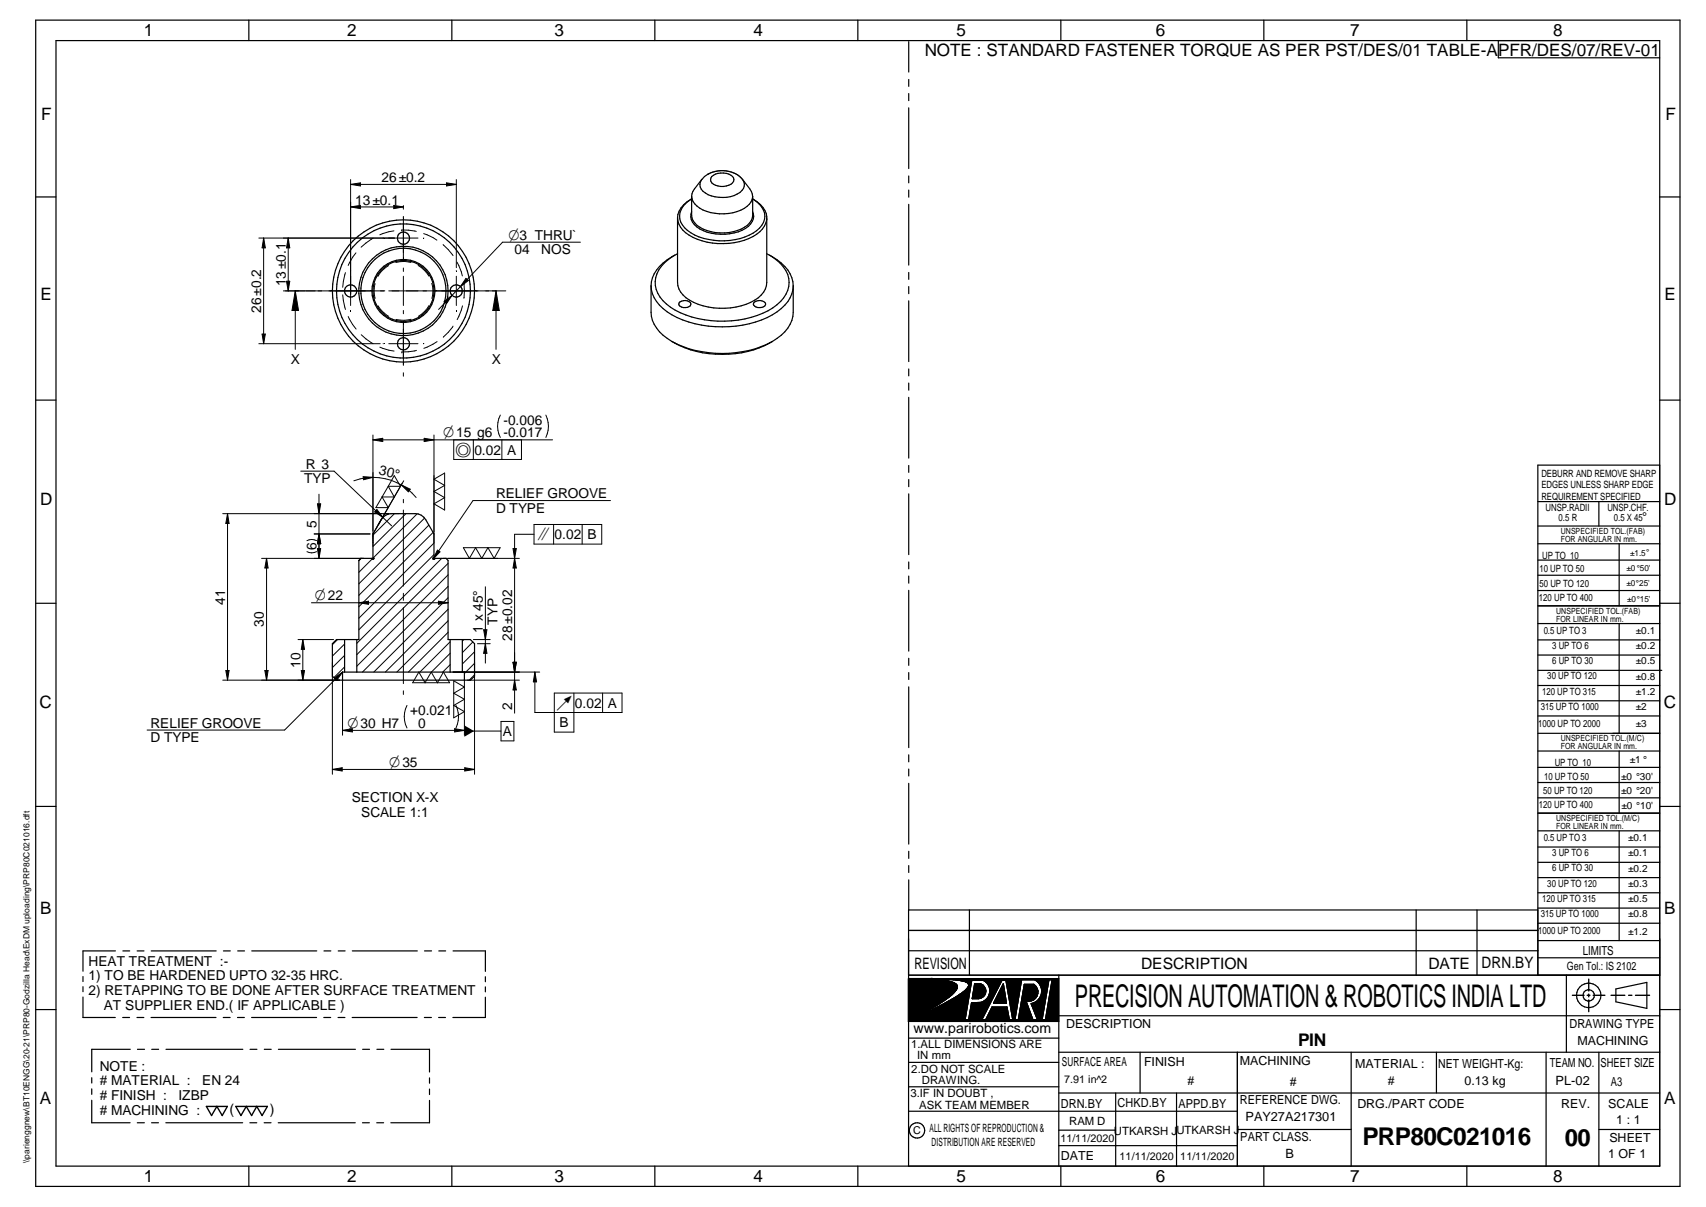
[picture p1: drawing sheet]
<svg xmlns="http://www.w3.org/2000/svg" width="420mm" height="297mm" viewBox="0 0 420 297" stroke-linecap="round" stroke-linejoin="round" font-family="sans-serif">
<g fill="none" stroke="#000" stroke-width=".3">
<path d="M8.8 5h405v287h-405zM13.8 10h395v277h-395zM61.3 5v5M111.3 5v5M161.3 5v5M211.3 5v5M223.8 10.2v7.5M223.8 19.6v1.7M261.3 5v5M311.3 5v5M361.3 5v5M369 10v4.2h39.8"/>
<path d="M223.8 23v1.8M223.8 26.5v15M8.8 48.5h5M166.9 53.6a5.6 5.6 0 0 0 3.8 4.8 17.2 17.2 0 0 0 15.6-.7 5.7 5.7 0 0 0 2.5-3.6M168.3 50.4l2-1.5a4.7 4.7 0 0 0-2.7 5.7 9.7 9.7 0 0 0 8.2 4.5 14 14 0 0 0 11.3-3 3.9 3.9 0 0 0-.1-5.9l-1.6-1.3a6 6 0 0 1 3.4 4.4v16.2a5.7 5.7 0 0 1-3.9 4.9 17 17 0 0 1-16-1.1 5 5 0 0 1-2-3.8v-15.9a4.7 4.7 0 0 1 1.4-3.2zM170.3 52.1a3.4 3.4 0 0 0 2 4.2 11.8 11.8 0 0 0 12-.6 3 3 0 0 0 1.1-3.6M170.3 48.3v4.7a4.2 4.2 0 0 0 2.9 3.4 11.5 11.5 0 0 0 10.9-.9 3.4 3.4 0 0 0 1.3-2.5v-4.7M172.9 44.2a5.7 5.7 0 0 1 2.9-1.9l1.7-.3 2.2 .2 1.9 .8 1.3 1.2M175.3 43.4a4 4 0 0 1 5.4 .4 1.69 1.69 0 0 1-1.8 2 3.6 3.6 0 0 1-3.8-1.2l-.1-.4zM182.9 44.2a2.31 2.31 0 0 1-1.3 3.6 8.3 8.3 0 0 1-8.5-.7 2.11 2.11 0 0 1-.3-2.9 6.3 6.3 0 0 0-2.5 4.1M182.9 44.2a6.3 6.3 0 0 1 2.5 4.2 4.6 4.6 0 0 1-3.9 3.7 11.2 11.2 0 0 1-9.8-1.4 3.2 3.2 0 0 1-1.4-2.4M223.8 43.3v1.7"/>
<path d="M223.8 46.8v1.7M223.8 50.3v14.9M408.8 48.5h5M160.3 70.4v6.5a9 9 0 0 0 5.2 7.1 27.4 27.4 0 0 0 24.7 0M160.3 70.4a8.8 8.8 0 0 0 5.2 7.1 27.4 27.4 0 0 0 24.7 0 9.7 9.7 0 0 0 5.1-6.2l.1-.9M166.2 62.8a10.1 10.1 0 0 0-5.8 6.5l-.1 1.1M166.9 62.4a8.8 8.8 0 0 0-5.5 6.9 8.1 8.1 0 0 0 4.9 7 25.7 25.7 0 0 0 24-.5 7.2 7.2 0 0 0 3.7-8.3 10.2 10.2 0 0 0-5.2-5.1M167.5 74.3l.3-.2a1.82 1.82 0 0 1 2.3 .6 1.34 1.34 0 0 1-1.8 1 .97 .97 0 0 1-1.1-1.2zM185.6 74.5a1.95 1.95 0 0 1 2.9 .2 1.36 1.36 0 0 1-1.8 1 1.02 1.02 0 0 1-1.1-1.2zM189.5 62.8a10.1 10.1 0 0 1 5.8 6.5l.1 1.1M195.4 70.4v6.5a8.7 8.7 0 0 1-5.2 7.1M223.8 67.1v1.6"/>
<path d="M223.8 70.5v1.8M223.8 74v15M8.8 98.5h5M190.2 84a25.7 25.7 0 0 1-24 .4M223.8 90.8v1.7M223.8 94.3v1.7M223.8 97.8v14.9M408.8 98.5h5M223.8 114.6v1.6M223.8 118v1.8M408.8 114.5h-30.1v125.5M91.6 137.4l.3 .3 .2-.3"/>
<path d="M92.1 137.4h-3.3l-.4 .5v19.5h-5.5l-1 1v8l1 1h33l1-1v-8l-1-1h-5.5v-19.5l-.6-.5h-3.2M92.1 137.4l-.2-.2v-5.8l2-3.5a2.93 2.93 0 0 1 2.6-1.5h5.8a2.93 2.93 0 0 1 2.5 1.5l2.1 3.5v5.8l-.3 .2M106.6 137.4l.3 .3 .2-.3M223.8 121.5v15M223.8 138.3v1.7M378.7 123.4h30.1M378.7 133.8h30.1M378.7 137.8h30.1M378.7 129.5h30.1M393.8 123.4v6.1M398.8 133.8v15.3M8.8 148.5h5"/>
<path d="M84.9 157.4v8M87.9 157.4v8M110.9 157.4v8M113.9 157.4v8M223.8 141.8v1.7M223.8 145.3v14.9M378.7 141.6h30.1M378.7 145.3h30.1M378.7 149.1h30.1M378.7 153.5h30.1M378.7 157.5h30.1M398.8 153.5v27"/>
<path d="M408.8 148.5h5M84.4 167.4v-2h30v2M223.8 162v1.7M223.8 165.5v1.7M223.8 169v15M378.7 161.2h30.1M378.7 165h30.6M378.7 168.7h30.1M378.7 172.5h30.1M378.7 176.2h30.1M8.8 198.5h5M223.8 185.8v1.7"/>
<path d="M223.8 189.3v1.7M223.8 192.8v14.9M378.7 184.8h30.1M378.7 188.8h30.1M378.7 192.6h30.1M378.7 196.3h30.1M378.7 180.5h30.1M398.8 184.8v15.3M408.8 198.5h5M223.8 209.5v1.7M223.8 213v1.7M223.8 216.5v7.5"/>
<path d="M378.7 200.1h30.1M378.7 204.5h30.1M378.7 208.4h30.1M378.7 212.2h30.1M378.7 216h30.1M378.7 219.7h30.1M398.8 204.5v27M28.4 234h-8v5M30.3 234h1.7M33.8 234h1.7M37.2 234h16M55 234h1.7"/>
<path d="M58.5 234h1.7M62 234h16M79.8 234h1.7M83.3 234h1.7M86.8 234h16M104.6 234h1.7M108.1 234h1.7M111.6 234h7.9v5.1M223.8 240h185M223.8 229h154.9M223.8 234h154.9M238.7 223.9v16"/>
<path d="M260.8 240v47M348.8 223.9v16M363.8 223.9v16M378.7 223.9h-154.9v63.1M378.7 223.5h30.1M378.7 227.2h30.1M378.7 231.5h30.1M378.7 235.7h30.1M385.8 240v19M8.8 248.5h5M20.4 240.3v1.3M20.4 242.8v1.3"/>
<path d="M20.4 245.4v5h8M30.2 250.4h1.7M32.1 258.2h-9.5v5.6M33.7 250.4h1.7M33.9 258.2h1.7M37.2 250.4h16M37.4 258.2h1.7M40.9 258.2h18.9M55 250.4h1.7M58.5 250.4h1.7M61.6 258.2h1.7M62 250.4h16"/>
<path d="M65.1 258.2h1.7M68.6 258.2h18.9M79.7 250.4h1.7M83.3 250.4h1.7M86.7 250.4h16M89.3 258.2h1.7M92.8 258.2h1.7M96.3 258.2h9.5v5.6M104.5 250.4h1.7M108 250.4h1.7M119.5 245.4v5h-8M119.5 240.4v1.2"/>
<path d="M119.5 242.9v1.2M223.8 255.5h37M223.8 251.4h37M223.8 240.8h37M260.8 250h148M260.8 259h148M280.8 259v10M304.7 259v28M332.8 259v28M353.8 259v10M380.8 259v28M393.8 259v28"/>
<path d="M398 243.4l7.6-1.6v6.4l-7.6-1.7zM408.8 248.5h5M22.6 270.8v5.5h9.4M22.6 265.2v1.3M22.6 268v1.3M33.8 276.3h1.7M37.3 276.3h1.7M40.8 276.3h19M61.5 276.3h1.7M65.1 276.3h1.6M68.5 276.3h19M89.3 276.3h1.7"/>
<path d="M92.8 276.3h1.7M105.8 270.8v5.5h-9.5M105.8 265.3v1.3M105.8 268v1.4M223.8 261.5h37M223.8 267.5h37M223.8 273.5h80.9M260.8 269h148M260.8 278.1h14M274.8 269v18M289.8 269v18M304.7 278h28.1"/>
<path d="M393.8 278h15M61.3 287v5M111.3 287v5M161.3 287v5M211.3 287v5M260.8 281.9h43.9M261.3 287v5M311.3 287v5M361.3 287v5"/>
<circle cx="99.4" cy="58.6" r="1.5"/>
<circle cx="86.4" cy="71.6" r="1.5"/>
<circle cx="99.4" cy="71.6" r="10.5"/>
<circle cx="99.4" cy="71.6" r="11"/>
<circle cx="99.4" cy="71.6" r="16.5"/>
<circle cx="99.4" cy="71.6" r="7.5"/>
<circle cx="99.4" cy="71.6" r="17.5"/>
<circle cx="99.4" cy="71.6" r="7.8"/>
<circle cx="112.4" cy="71.6" r="1.5"/>
<circle cx="99.4" cy="84.6" r="1.51"/>
<circle cx="391.3" cy="244.9" r="1.41"/>
<circle cx="391.3" cy="245" r="3"/>
<circle cx="225.9" cy="278.2" r="1.89"/>
</g>
<g fill="none" stroke="#000" stroke-width=".34">
<path d="M226.4 249.9l-2.6 1.5M226.9 249.6l-.2 .2M227.8 249.1l-.3 .2M229.3 240.8l1.5 .2M229.3 240.8l4.3 .7M229.3 240.8l5.6 .3M229.6 240.8l.4 .1M230 240.9l3.6 .1M230 240.9l-6.2-.1v10.6M230.8 241l2.8 .5M230.8 241l.5 .1M231 247.2l-7.2 4.2"/>
<path d="M231.4 247.6l-.3 .2M231.7 247.4l-.3 .2M232 241.2h.3M233.3 241h.3M233.6 241.5l.7 .1M233.6 241l1.2 .1M233.8 241.5l.2 .1M234.3 241.6l1.1 .5 .3 .5M234.3 241.6l1.1 .6M234.5 244.7l-3.6 2.6-2.8 1.7M234.8 241.1l2.9 .5M234.9 241.1l2.8 .5"/>
<path d="M234.9 245.7l-5 2.7-6.1 3M235 245.7l-5.3 2.8-5.9 2.9M235.4 243.7l-1.1 1.2-3.1 2.2M235.4 243.7l-.4 .5M235.5 243.5l-.1 .2M235.6 242.4l.1 .2M235.6 243.4l-.1 .1M235.7 242.6l-.2 .9M235.7 242.6l-.3 1.1M236 245l-1 .7M236 245l-1.1 .7M237.5 243.9l-1.5 1.1"/>
<path d="M237.7 241.6l.8 .4M237.7 241.6l.8 .4 .1 .3M238.3 243.2l-.8 .7M238.4 243l-.1 .1M238.4 241.9l.1 .1M238.5 242.9l-.1 .1M238.5 242.9l-.9 .9M238.5 242l.1 .6M238.5 242.7v.2M238.6 242.5l-.1 .2M239.3 241.2h2.8a2.94 2.94 0 0 1 1.7 3 2.94 2.94 0 0 1-2.2 2.5l-2.3 .1-.7 4.2h-1zM240.1 242.1h1.4a1.85 1.85 0 0 1 1.2 2.1 1.85 1.85 0 0 1-1.7 1.5h-1.5z"/>
<path d="M246.7 241.2h1.1l1.7 9.8h-.9l-.6-3.1h-3.7l-1.5 3.1h-1zM247.1 242.2l.8 4.7h-3.2zM251.6 241.1h3.2a3.2 3.2 0 0 1 1.7 3.3 3.2 3.2 0 0 1-2.5 2.6l1.6 4h-1.2l-1.8-4.7a2.25 2.25 0 0 0 2.8-1.2 2.25 2.25 0 0 0-.8-2.8h-2.3l-1.5 8.7h-.9zM258.3 241.1h.9l-1.7 9.9h-.9zM387.3 244.9h2.8M390.9 244.9h.7M391.3 241v2.9M391.3 244.6v.7M391.3 246.1v2.9M392.4 244.9h2.9M396.8 244.9h3.4M401.1 244.9h.8"/>
<path d="M402.8 244.9h3.5M50.8 272.3h5.2l-1.3 2.2-1.3-2.2-1.3 2.2zM58.1 272.3h7.8l-1.4 2.2-1.3-2.2-1.2 2.2-1.3-2.2-1.4 2.2z"/>
</g>
<g fill="#000">
<path d="M86.3 50.9l2.5-.4v.9zM86.3 45.4l2.5-.4v.8zM97 50.5l2.3 .4-2.3 .5zM110 45l2.4 .4-2.4 .4zM64.9 58.6l.5 2.4h-.9zM71 58.6l.4 2.4h-.8zM70.6 69.2h.8l-.4 2.4zM72.7 71.6l.8 4.8h-1.6zM109.4 74.2l1.9-1.5-1.3 2zM114.8 68.5l.5 .5-1.9 1.5zM122.2 71.6l.8 4.8h-1.6zM64.5 82.2h.9l-.5 2.4z"/>
<path d="M89.4 117.3l2.5 .2-2.4 .6zM91.9 108.2l2.4-.3v.8zM104.5 107.9l2.4 .3-2.4 .5zM56 126.4l.4 2.4h-.8zM65.6 137.4l.4 2.4h-.8zM78.2 124h.8l-.4 2.4zM78.6 131.4l.4 2.4h-.8zM78.2 135h.8l-.4 2.4zM92.8 125.4l1.5 1.9-2-1.3zM98.8 119.3l2.2 1.1-.4 .6zM107.7 135.4l.7 .4-1.7 1.8zM126.4 135h.8l-.5 2.4z"/>
<path d="M126.7 137.4l.5 2.4h-.8zM74.6 157.4l.4 2.4h-.8zM88.4 148.3l2.4-.3v.7zM108 148l2.4 .3-2.4 .4zM119.1 155h.8l-.4 2.4zM55.6 165h.8l-.4 2.4zM65.2 165h.8l-.4 2.4zM74.2 165h.8l-.4 2.4zM82.4 166.8l2-1.4-1.4 2zM114.4 178.5l2.3 1.4-2.3 1.4zM119.5 158.4l.4 2.4h-.8zM126.7 167.4l.5 2.4h-.8z"/>
<path d="M126.4 163h.8l-.5 2.4zM131.7 165.4l.5 2.4h-.9zM81.9 189.4l2.4-.5v.8zM84.4 179.7l2.4-.4v.8zM112 179.3l2.4 .4-2.4 .4zM114.5 188.9l2.4 .5-2.4 .3zM247.1 242.2l.8 4.7h-3.2z"/>
<path d="M223.8 240.8h5.5l4.1 .6a2.33 2.33 0 0 1 2.3 1.5l-.6 1.2-2.2 1.9-3.2 2-5.9 3.4z" fill-rule="evenodd"/>
<path d="M229.3 240.8l7.2 .5 1.8 .5 .3 .3v.5l-.4 .7-.8 .7-2.4 1.7-5.3 2.8-5.9 2.9h37v-10.6zM246.7 241.2h1.1l1.7 9.8h-.9l-.6-3.1h-3.7l-1.5 3.1h-1zM239.3 241.2h2.8a2.94 2.94 0 0 1 1.7 3 2.94 2.94 0 0 1-2.2 2.5l-2.3 .1-.7 4.2h-1zM251.6 241.1h3.2a3.2 3.2 0 0 1 1.7 3.3 3.2 3.2 0 0 1-2.5 2.6l1.6 4h-1.2l-1.8-4.7a2.25 2.25 0 0 0 2.8-1.2 2.25 2.25 0 0 0-.8-2.8h-2.3l-1.5 8.7h-.9zM258.3 241.1h.9l-1.7 9.9h-.9z" fill-rule="evenodd"/>
<path d="M240.1 242.1h1.4a1.85 1.85 0 0 1 1.2 2.1 1.85 1.85 0 0 1-1.7 1.5h-1.5z" fill-rule="evenodd"/>
</g>
<g fill="#000">
<circle cx="235.4" cy="242.2" r=".17"/>
<circle cx="235.5" cy="242.3" r=".17"/>
<circle cx="238.4" cy="241.9" r=".17"/>
</g>
<g fill="none" stroke="#000" stroke-width=".25">
<path d="M63.7 58.6h39.2M64.9 58.6l.5 2.4h-.9zM64.9 58.6v26M71 58.6l.4 2.4h-.8zM71 58.6v13M86.3 44.2v31M86.3 50.9l2.5-.4v.9zM86.3 45.4l2.5-.4v.8zM86.3 50.9h13M86.3 45.4h26.1M91.9 58.6l-3 2.2M97 50.5l2.3 .4-2.3 .5z"/>
<path d="M97 56.8l-1.2 .2-2.3 .8M98.9 56.6h.1M99 56.6l3.5 .3M99.3 50.6v.9M99.3 53.3v10.9M104.3 58.6h.1M104.3 57.5l2.3 1 1 .6M110 45l2.4 .4-2.4 .4zM112.4 44.2v21.7M142.9 59.6h-19.1l-10.4 10.9M69.8 71.6h25M70.6 69.2h.8l-.4 2.4z"/>
<path d="M72.7 71.6v14.4M72.7 71.6l.8 4.8h-1.6zM84.4 72.6l.7 3.6M85.1 67.1l-.7 3.6M85.8 77.9l1.1 2 .8 1.1M87.7 62.2l-.8 1.1-1.1 2M92.4 69.8a7.5 7.5 0 0 0 0 3.7M93.1 75.3h.1M93.1 75.3a7.5 7.5 0 0 0 2.6 2.6M95.7 65.4a6.8 6.8 0 0 0-2.6 2.6M95.7 71.6h28.9M97.5 64.6a6.8 6.8 0 0 1 3.7 0"/>
<path d="M99.3 66v.8M99.3 68v7.2M99.3 76.4v.8M99.3 79v10.9M101.3 78.6a7.3 7.3 0 0 1-3.8 0M103 65.3a7.2 7.2 0 0 1 2.6 2.6M105.6 75.2a6.7 6.7 0 0 1-2.6 2.7M106.3 69.7a6.4 6.4 0 0 1 .1 3.7M109.1 60.2l2.5 2.7M109.4 74.2l1.9-1.5-1.3 2zM112.4 66.6v.1M112.4 68v7.2"/>
<path d="M112.6 64.5l1 2.4 .3 1M113.4 70.5l-5.4 5.7M113.9 75.3l-1.3 3.4M114.2 69.8l.2 1.8-.2 1.8M114.8 68.5l.5 .5-1.9 1.5zM122.2 71.6l.8 4.8h-1.6zM122.2 71.6v14.4M63.7 84.6h29.9M64.5 82.2h.9l-.5 2.4zM89 82.4l1.1 1 1.8 1.2M93.5 85.4l2.3 .8 1.3 .2M94.3 84.6h.1"/>
<path d="M95.7 84.6h7.2M99 86.6h.1M99.3 91.7v.9M102.6 86.2l-2 .4h-1.6M104.3 84.6h.1M107.6 84.1l-3.2 1.6M111.6 80.3l-1.2 1.5-1.2 1.2M74.1 116h8.2l14.2 13.4M89.4 117.3l2.5 .2-2.4 .6zM91.9 107.1v27.2M91.9 108.2l2.4-.3v.8zM91.9 108.2h44.2"/>
<path d="M91.9 117.5a13.9 13.9 0 0 1 10.6 4.9M91.9 117.5l-1.6 .1-3.1 .7M95.6 119.7l1.5 2.6h-3l1.5 2.6h-3zM97.1 117.1l1.5 2.6h-3zM98.8 119.3l2.2 1.1-.4 .6zM99 118.9l-5.9 10.3M99.4 118.3l-6.2 10.7M104.5 107.9l2.4 .3-2.4 .5zM106.9 107.1v26.5M106.9 117.9l2.6-1.5v9.1l-2.6-1.5 2.6-1.5-2.6-1.6 2.6-1.4zM111.7 108.2v4.9h16.7v-4.9M116.6 108.2v4.9"/>
<path d="M123.2 102.2a5.9 5.9 0 0 0 0 5.5M123.6 108.2v4.9M134.4 102.2a6.3 6.3 0 0 1 0 5.5M54.9 126.4h40.9M56 126.4l.4 2.4h-.8zM56 126.4v41M64.4 137.4h25.1M65.6 137.4l.4 2.4h-.8zM65.6 137.4v30M75.6 135.8a2.52 2.52 0 0 0 2.4 0M75.6 133.1a2.52 2.52 0 0 1 2.4 0M77.4 131.4h13.7"/>
<path d="M78.2 124h.8l-.4 2.4zM78.2 135h.8l-.4 2.4zM78.6 131.4l.4 2.4h-.8zM78.6 121.6v15.8M89 137.4l-.6 .6M91.7 137.5l-3.3 3.3M92.2 130.9l-.3 .5M92.3 130.6v.1M92.5 130.3l-.1 .1M92.8 125.4l1.5 1.9-2-1.3zM93.4 128.7l-.8 1.5M93.7 128.2l-.1 .2"/>
<path d="M94 127.7l-.1 .2M94.7 126.4l-.5 1M96.2 126.4h.2M96.7 126.4h.2M97.1 126.4l-5.2 5.3M97.3 126.4h1M99.3 122.9v.8M99.3 125.5v18.7M100 126.4l-8.1 8.1M102.7 126.4l-10.7 10.8M104.6 127.5l-16.2 16.2M105.6 129.2l-17.2 17.3"/>
<path d="M106.7 131l-18.3 18.3M106.9 133.6l-18.5 18.5M106.9 136.5l-18.5 18.5M107.7 135.4l.7 .4-1.7 1.8zM108.8 137.4l-20.9 20.9M109.2 137.4h18.7M110.4 138.6l-22.5 22.5M114.1 134.8h9.1l-1.5 2.6-1.5-2.6-1.6 2.6-1.5-2.6-1.5 2.6zM126.4 135h.8l-.5 2.4zM126.7 137.4l.5 2.4h-.8zM131.5 131.5h-4.8v44M131.5 129.1h16.7v4.8h-16.7z"/>
<path d="M136.3 129.1v4.8M143.4 129.1v4.8M150.4 123.2h-33.9l-9.8 14.4M73.4 157.4h8.8M74.6 157.4l.4 2.4h-.8zM74.6 157.4v10M76.7 148.3h33.7M83.1 157.4l-1.2 1.3M84.9 158.5l-3 3M88.4 148.3l2.4-.3v.7zM99.3 146v1.7M99.3 149.5v18.7"/>
<path d="M108 148l2.4 .3-2.4 .4zM110.4 141.5l-22.5 22.5M110.4 144.3l-21.1 21.1M110.4 147.1l-18.3 18.3M110.4 149.9l-15.5 15.5M110.4 152.8l-12.7 12.6M110.4 155.6l-9.8 9.8M110.9 157.9l-7.5 7.5M114.2 157.4l-.3 .4M116.4 158l-2.5 2.6M116.6 157.4h4.1M117.6 158.4h3.1"/>
<path d="M119.1 155h.8l-.4 2.4zM119.5 158.4l.4 2.4h-.8zM119.5 144.4v18.8M54.9 167.4h28.7M55.6 165h.8l-.4 2.4zM65.2 165h.8l-.4 2.4zM74.2 165h.8l-.4 2.4zM81.9 163.1v27.4M82.4 166.8l2-1.4-1.4 2zM84.4 167.1v13.8M84.4 179.7l2.4-.4v.8zM84.4 179.7h30"/>
<path d="M84.4 165.4l-14.3 14.3h-33.9M84.9 161.3l-3 3M84.9 164.1l-2.7 2.7M99.3 170v.9M100.2 173.6a6 6 0 0 0 0 5.6M103.2 165.4l1.5 2.6 1.5-2.6 1.5 2.6 1.5-2.6 1.5 2.6h-9.1zM110.9 160.8l-4.7 4.6M110.9 163.6l-1.9 1.8M111.6 165.4h21.3M111.7 167.6l2.7 1.5-2.7 1.5 2.7 1.5-2.7 1.5 2.7 1.5-2.7 1.6zM112 179.3l2.4 .4-2.4 .4zM112.3 173.6a6.4 6.4 0 0 1 0 5.6"/>
<path d="M114.4 167.1v13.8M114.4 179.9h9M115.1 167.4h12.8M116.9 160.4l-3 3M116.9 163.2l-2.5 2.5M116.9 166.1l-1.3 1.3M116.9 163.1v27.4M123.4 177.5h3.2v4.8h-3.2zM126.4 163h.8l-.5 2.4zM126.7 167.4l.5 2.4h-.8zM131.7 165.4v9.9h21.5v-4.7h-16.7v9.6h4.8v-9.6M131.7 165.4l.5 2.4h-.9z"/>
<path d="M148.4 170.6v4.7M81.9 189.4l2.4-.5v.8zM81.9 189.4h35M114.5 188.9l2.4 .5-2.4 .3z"/>
</g>
<text font-size="7.7" x="264.7" y="247.9">PRECISION AUTOMATION &amp; ROBOTICS INDIA LTD</text>
<text font-size="6" x="335.5" y="281.7">PRP80C021016</text>
<text font-size="5.9" x="385.4" y="282.1">00</text>
<text font-size="4.3" x="319.7" y="257.4">PIN</text>
<g font-size="4.2">
<text x="35.4" y="9">1</text>
<text x="85.5" y="8.9">2</text>
<text x="136.6" y="9">3</text>
<text x="185.6" y="9">4</text>
<text x="235.6" y="9">5</text>
<text x="284.6" y="8.8">6</text>
<text x="332.6" y="9">7</text>
<text x="382.6" y="9">8</text>
<text x="227.7" y="13.8">NOTE : STANDARD FASTENER TORQUE AS PER PST/DES/01 TABLE-A</text>
<text x="369" y="13.7">PFR/DES/07/REV-01</text>
<text x="10.1" y="29.6">F</text>
<text x="410.2" y="29.6">F</text>
<text x="9.9" y="73.9">E</text>
<text x="409.9" y="73.9">E</text>
<text x="9.9" y="124.2">D</text>
<text x="409.9" y="124.2">D</text>
<text x="9.7" y="174.3">C</text>
<text x="409.7" y="174.3">C</text>
<text x="9.9" y="225">B</text>
<text x="409.8" y="225">B</text>
<text x="9.8" y="271.7">A</text>
<text x="409.8" y="271.7">A</text>
<text x="35.4" y="291">1</text>
<text x="85.5" y="290.9">2</text>
<text x="136.6" y="291">3</text>
<text x="185.6" y="291">4</text>
<text x="235.6" y="291">5</text>
<text x="284.6" y="290.8">6</text>
<text x="332.6" y="291">7</text>
<text x="382.6" y="291">8</text>
</g>
<g font-size="3.9">
<text x="225.2" y="238.6">REVISION</text>
<text x="281" y="238.6">DESCRIPTION</text>
<text x="351.8" y="238.4">DATE</text>
<text x="364.9" y="238.3">DRN.BY</text>
</g>
<g font-size="3.7">
<text x="125.2" y="59">O3 THRU`</text>
<text x="109.1" y="107.7">O15 g6</text>
<text x="112.2" y="111.9">a</text>
<text x="132.4" y="132.7">i</text>
<text x="77.5" y="147.7">O22</text>
<text x="85.6" y="179.2">O30 H7</text>
<text x="137" y="174.2">^</text>
<text x="95.9" y="188.7">O35</text>
</g>
<g font-size="3.5">
<text x="224.9" y="254.3">www.parirobotics.com</text>
<text x="56.5" y="274.2">(</text>
<text x="66.5" y="274.2">)</text>
</g>
<g font-size="3.4">
<text x="94" y="44.8">26±0.2</text>
<text x="87.5" y="50.3">13±0.1</text>
<text x="126.7" y="62.6">04</text>
<text x="133.3" y="62.6">NOS</text>
<text x="70.4" y="70.5" transform="rotate(-90 70.4 70.5)">13±0.1</text>
<text x="64.3" y="77" transform="rotate(-90 64.3 77)">26±0.2</text>
<text x="71.6" y="89.6">X</text>
<text x="121.1" y="89.6">X</text>
<text x="124" y="104.6">-0.006</text>
<text x="124" y="107.7">-0.017</text>
<text x="116.8" y="111.9">0.02 A</text>
<text x="74.9" y="119">TYP</text>
<text x="75.3" y="115.4">R 3</text>
<text x="93.2" y="116.7" transform="rotate(15 93.2 116.7)">30°</text>
<text x="122.2" y="122.6">RELIEF GROOVE</text>
<text x="78" y="129.8" transform="rotate(-90 78 129.8)">5</text>
<text x="122.2" y="126.2">D TYPE</text>
<text x="78" y="135.3" transform="rotate(-90 78 135.3)">6</text>
<text x="136.6" y="132.7">0.02 B</text>
<text x="55.4" y="148.8" transform="rotate(-90 55.4 148.8)">41</text>
<text x="65" y="154.3" transform="rotate(-90 65 154.3)">30</text>
<text x="118.9" y="155.7" transform="rotate(-90 118.9 155.7)">1 x 45°</text>
<text x="122.5" y="153.8" transform="rotate(-90 122.5 153.8)">TYP</text>
<text x="126.1" y="157.7" transform="rotate(-90 126.1 157.7)">28±0.02</text>
<text x="74" y="164.3" transform="rotate(-90 74 164.3)">10</text>
<text x="37.1" y="179.1">RELIEF GROOVE</text>
<text x="101" y="176">+0.021</text>
<text x="103" y="179.2">0</text>
<text x="126.1" y="174.7" transform="rotate(-90 126.1 174.7)">2</text>
<text x="137.8" y="178.9">B</text>
<text x="141.6" y="174.2">0.02 A</text>
<text x="37.1" y="182.7">D TYPE</text>
<text x="123.9" y="181.1">A</text>
<text x="86.6" y="197.3">SECTION X-X</text>
<text x="89" y="201">SCALE 1:1</text>
<text x="21.8" y="237.7">HEAT TREATMENT :-</text>
<text x="21.8" y="241.3">1) TO BE HARDENED UPTO 32-35 HRC.</text>
<text x="21.8" y="244.9">2) RETAPPING TO BE DONE AFTER SURFACE TREATMENT</text>
<text x="25.6" y="248.5">AT SUPPLIER END.( IF APPLICABLE )</text>
<text x="24.6" y="263.5">NOTE :</text>
<text x="24.6" y="267.1"># MATERIAL :</text>
<text x="49.8" y="267.1">EN 24</text>
<text x="24.6" y="270.7"># FINISH :</text>
<text x="24.6" y="274.3"># MACHINING :</text>
<text x="44" y="270.7">IZBP</text>
</g>
<g font-size="3.1">
<text x="404.4" y="128.3">°</text>
<text x="389.8" y="234.9">LIMITS</text>
<text x="262.6" y="253">DESCRIPTION</text>
<text x="386.5" y="253">DRAWING TYPE</text>
<text x="388.5" y="257.1">MACHINING</text>
<text x="261.5" y="262.3">SURFACE AREA</text>
<text x="281.8" y="262.3">FINISH</text>
<text x="305.4" y="262.2">MACHINING</text>
<text x="333.8" y="262.8">MATERIAL :</text>
<text x="354.2" y="262.7">NET WEIGHT-Kg:</text>
<text x="381.7" y="262.6">TEAM NO.</text>
<text x="394.2" y="262.6">SHEET SIZE</text>
<text x="292.4" y="267">#</text>
<text x="317.7" y="267.2">#</text>
<text x="341.8" y="267.1">#</text>
<text x="360.7" y="267">0.13 kg</text>
<text x="383.1" y="267.1">PL-02</text>
<text x="396.7" y="267.4">A3</text>
<text x="261.3" y="272.6">DRN.BY</text>
<text x="275.2" y="272.5">CHKD.BY</text>
<text x="290.3" y="272.7">APPD.BY</text>
<text x="305.4" y="271.8">REFERENCE DWG.</text>
<text x="306.7" y="275.9">PAY27A217301</text>
<text x="334.3" y="272.8">DRG./PART CODE</text>
<text x="384.5" y="272.7">REV.</text>
<text x="396.1" y="272.6">SCALE</text>
<text x="305.5" y="280.8">PART CLASS.</text>
<text x="396.4" y="281.1">SHEET</text>
<text x="398" y="276.5">1 : 1</text>
<text x="261.3" y="285.6">DATE</text>
<text x="316.6" y="284.9">B</text>
<text x="396.1" y="284.9">1 OF 1</text>
</g>
<g font-size="2.8">
<text x="385.9" y="238.7">Gen Tol.: IS 2102</text>
<text x="224.4" y="257.9">1.ALL DIMENSIONS ARE</text>
<text x="224.4" y="264">2.DO NOT SCALE</text>
<text x="225.9" y="260.7">IN mm</text>
<text x="227.1" y="266.8">DRAWING.</text>
<text x="224.2" y="270">3.IF IN DOUBT ,</text>
<text x="226.4" y="272.8">ASK TEAM MEMBER</text>
<text x="228.9" y="278.7">ALL RIGHTS OF REPRODUCTION &amp;</text>
<text x="263.3" y="276.8">RAM D</text>
<text x="274.4" y="279.2">UTKARSH JUTKARSH J</text>
<text x="229.4" y="282.1">DISTRIBUTION ARE RESERVED</text>
</g>
<g font-size="2.7">
<text x="262.1" y="266.5">7.91 in^2</text>
<text x="224.9" y="279.2">C</text>
<text x="261.1" y="281">11/11/2020</text>
<text x="275.7" y="285.5">11/11/2020</text>
<text x="290.7" y="285.5">11/11/2020</text>
</g>
<g font-size="2.5">
<text x="379.6" y="117.4">DEBURR AND REMOVE SHARP</text>
<text x="379.6" y="120.2">EDGES UNLESS SHARP EDGE</text>
<text x="379.6" y="123">REQUIREMENT SPECIFIED</text>
<text x="380.7" y="125.9">UNSP.RADII</text>
<text x="395.9" y="125.8">UNSP.CHF.</text>
<text x="383.9" y="128.3">0.5 R</text>
<text x="397.5" y="128.2">0.5 X 45</text>
<text x="379.8" y="137.5">UP TO 10</text>
<text x="379.1" y="140.9">10 UP TO 50</text>
<text x="379" y="147.9">120 UP TO 400</text>
<text x="379.2" y="144.4">50 UP TO 120</text>
<text x="380.2" y="155.9">0.5 UP TO 3</text>
<text x="402.9" y="156">±0.1</text>
<text x="382.3" y="159.7">3 UP TO 6</text>
<text x="402.9" y="159.7">±0.2</text>
<text x="381.1" y="167.2">30 UP TO 120</text>
<text x="382.3" y="163.4">6 UP TO 30</text>
<text x="402.9" y="163.5">±0.5</text>
<text x="402.9" y="167.3">±0.8</text>
<text x="379.8" y="170.9">120 UP TO 315</text>
<text x="402.9" y="171">±1.2</text>
<text x="378.8" y="178.9">1000 UP TO 2000</text>
<text x="379.5" y="174.7">315 UP TO 1000</text>
<text x="402.9" y="174.8">±2</text>
<text x="402.9" y="179">±3</text>
<text x="380.3" y="192">10 UP TO 50</text>
<text x="382.9" y="188.6">UP TO 10</text>
<text x="399.3" y="191.9">±0 °30'</text>
<text x="401.4" y="187.7">±1 °</text>
<text x="380.1" y="195.4">50 UP TO 120</text>
<text x="399.3" y="195.3">±0 °20'</text>
<text x="379" y="198.9">120 UP TO 400</text>
<text x="399.3" y="199.1">±0 °10'</text>
<text x="380.2" y="206.9">0.5 UP TO 3</text>
<text x="401" y="207">±0.1</text>
<text x="382.3" y="210.7">3 UP TO 6</text>
<text x="382.3" y="214.4">6 UP TO 30</text>
<text x="401" y="210.7">±0.1</text>
<text x="401" y="214.5">±0.2</text>
<text x="379.8" y="222">120 UP TO 315</text>
<text x="381.1" y="218.2">30 UP TO 120</text>
<text x="401" y="218.2">±0.3</text>
<text x="401" y="222">±0.5</text>
<text x="379.5" y="225.7">315 UP TO 1000</text>
<text x="401" y="225.8">±0.8</text>
<text x="378.8" y="230">1000 UP TO 2000</text>
<text x="401" y="230">±1.2</text>
</g>
<g font-size="2.1">
<text x="384.4" y="131.3">UNSPECIFIED TOL.(FAB)</text>
<text x="384.4" y="133.4">FOR ANGULAR IN mm.</text>
<text x="401.5" y="136.9">±1.5°</text>
<text x="400.5" y="140.6">±0 °50'</text>
<text x="400.6" y="144.3">±0°25'</text>
<text x="400.7" y="148">±0°15'</text>
<text x="383.2" y="151">UNSPECIFIED TOL.(FAB)</text>
<text x="383.2" y="153.1">FOR LINEAR IN mm.</text>
<text x="384.4" y="182.3">UNSPECIFIED TOL.(M/C)</text>
<text x="384.4" y="184.4">FOR ANGULAR IN mm.</text>
<text x="383.2" y="202">UNSPECIFIED TOL.(M/C)</text>
<text x="383.2" y="204.1">FOR LINEAR IN mm.</text>
<text x="7.2" y="286.3" transform="rotate(-90 7.2 286.3)">\\parienggnew\BT10ENGG\20-21\PRP80-Godzilla Head\ExDM uploading\PRP80C021016.dft</text>
</g>
</svg>
